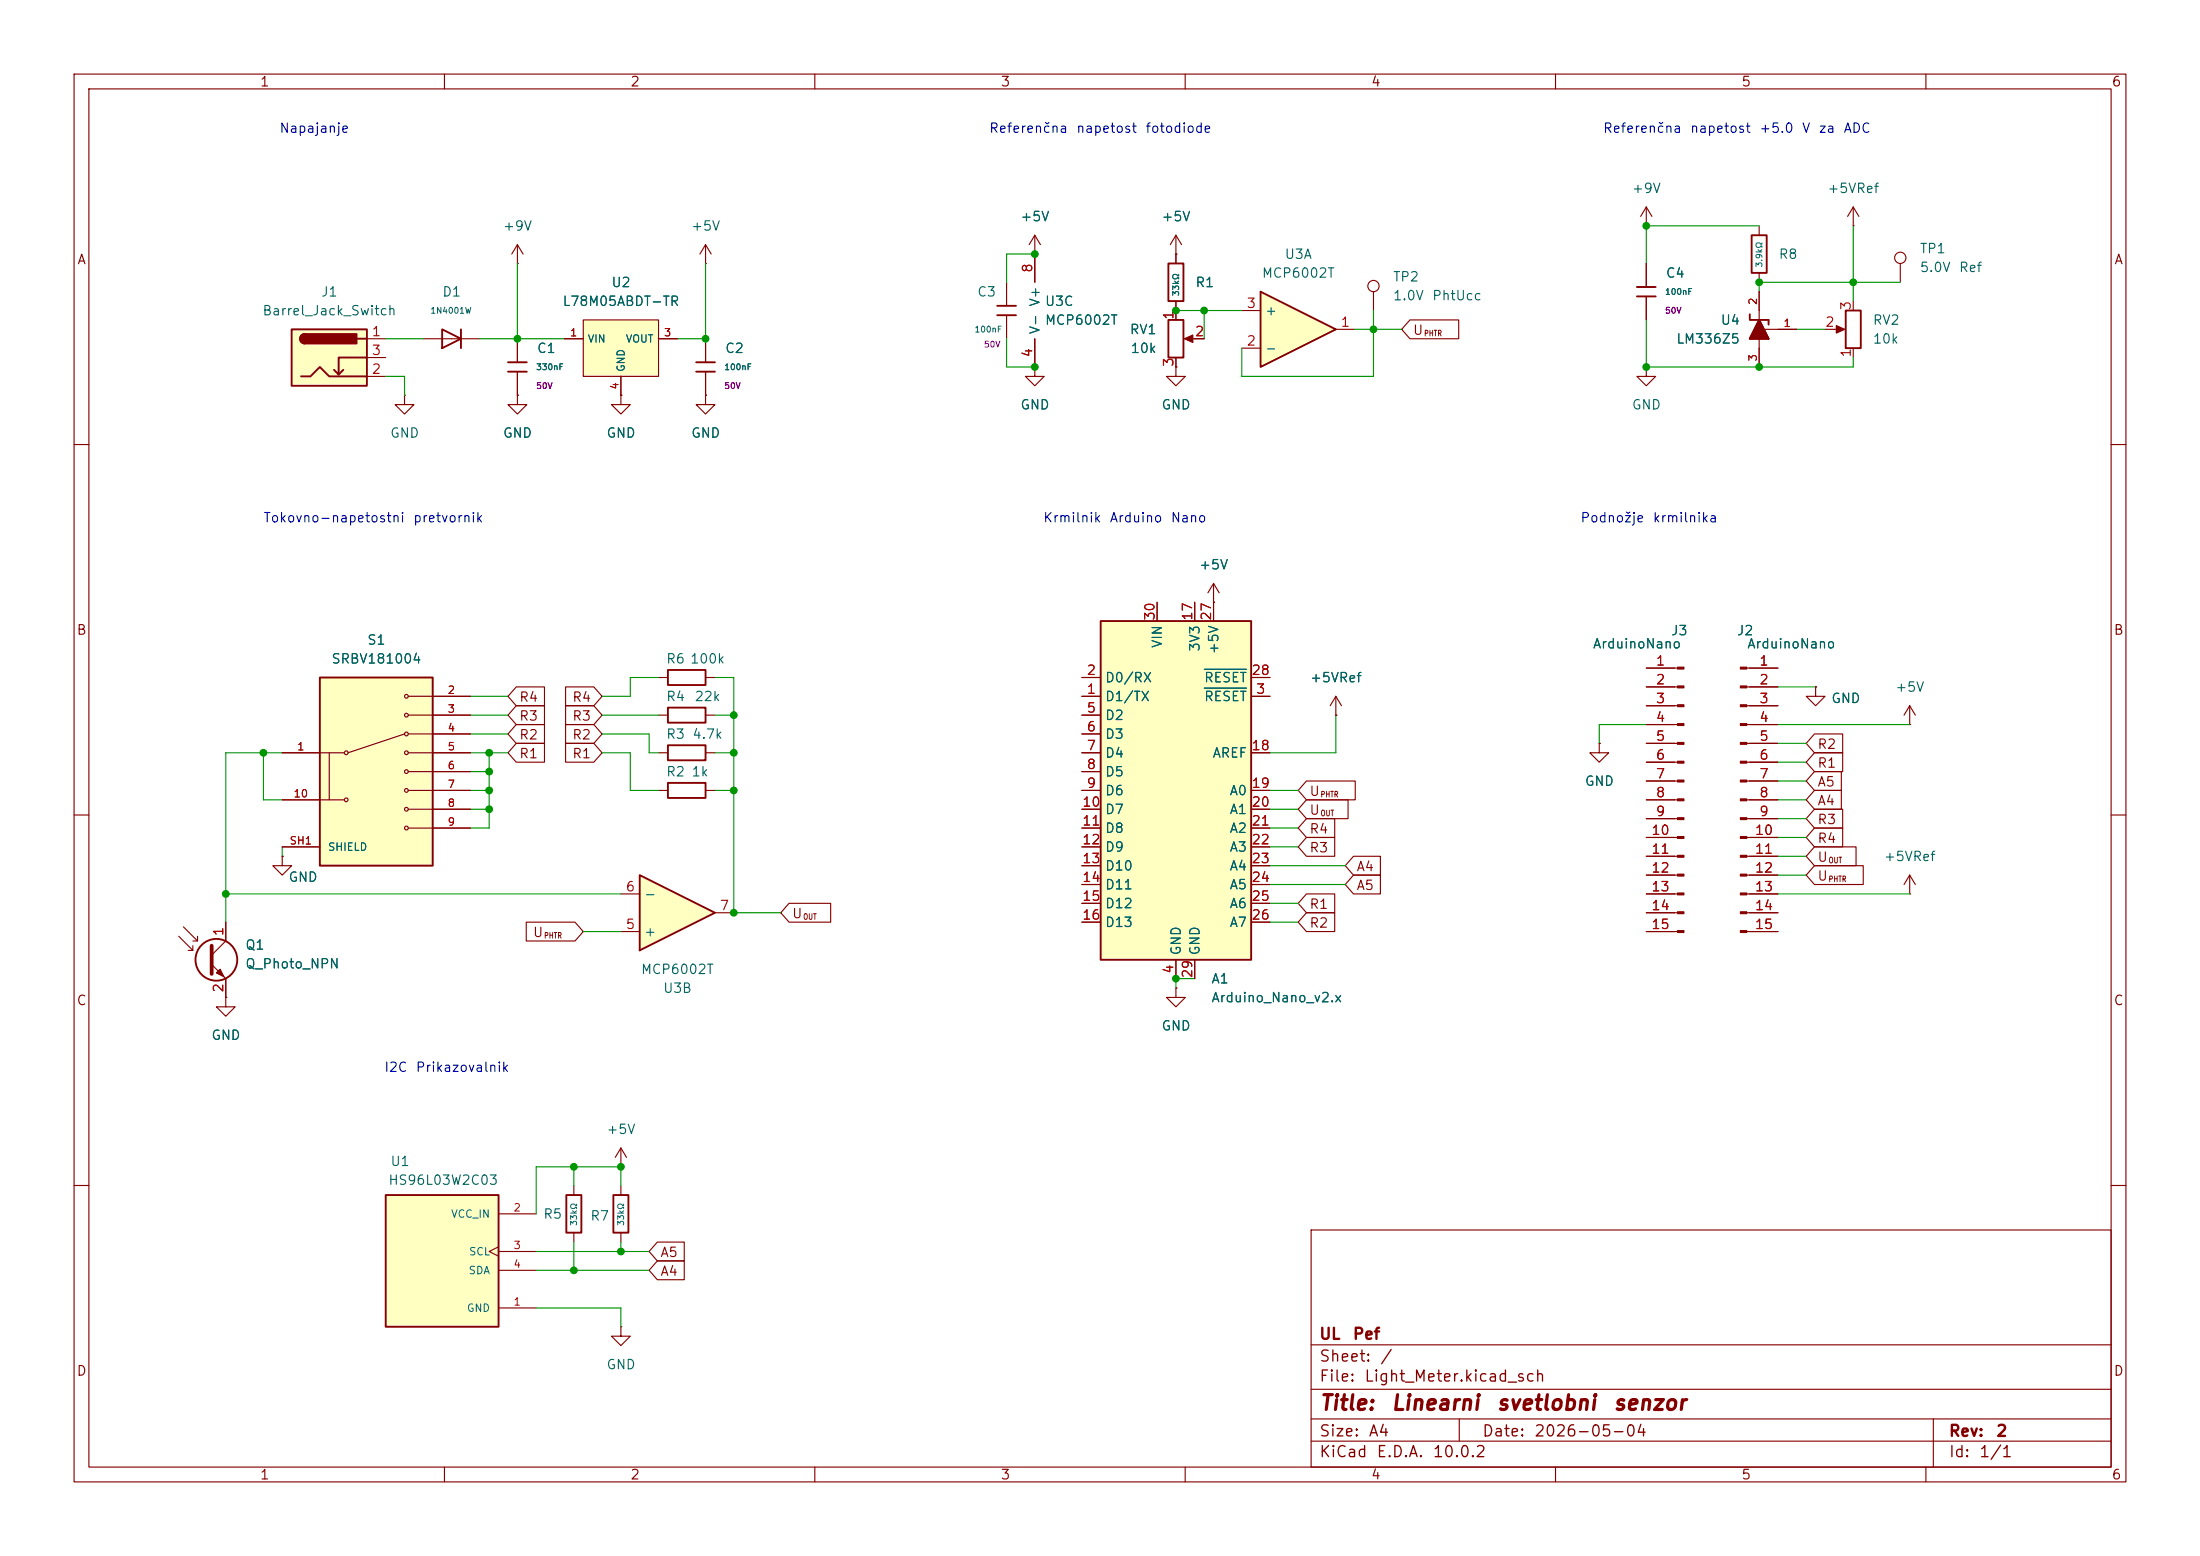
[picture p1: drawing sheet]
<svg xmlns="http://www.w3.org/2000/svg" width="297mm" height="210mm" viewBox="0 0 297 210" stroke-linecap="round" stroke-linejoin="round" font-family="sans-serif">
<g fill="none" stroke="#840000" stroke-width=".15">
<path d="M10 10h277v190h-277zM12 12h273v186h-273zM60 10v2M110 10v2M160 10v2M210 10v2M260 10v2M158.7 41.9v1.3M158.7 48.3v1.2M160.3 45.7h2.3M222.2 49.5v1.3h1.3l-1.3 1.3-1.2-1.3h1.2M222.2 49.5h.1"/>
<path d="M10 60h2M285 60h2M257.8 97.8h.1M257.8 95.3l-.8 1.2M257.8 95.3l.8 1.2M257.8 95.3v2.5M10 110h2M88.9 106.7h1.3M88.9 101.6h1.3M95.2 106.7h1.3M95.2 101.6h1.3M285 110h2"/>
<path d="M158.7 133.4v1.2h1.3l-1.3 1.3-1.2-1.3h1.2M158.7 133.4h.1M10 160h2M83.8 179.1v1.2h1.3l-1.3 1.3-1.3-1.3h1.3M83.8 179.1h.1M177 166h108v32h-108zM285 160h2M60 198v2M110 198v2M160 198v2M177 194.5h108M177 191.5h108"/>
<path d="M177 187.5h108M177 181.5h108M197 191.5v3M210 198v2M260 198v2M261 191.5v6.5"/>
</g>
<path d="M157.7 43.2h2.1v5.1h-2.1zM90.2 105.7h5v2h-5zM90.2 100.6h5v2h-5z" fill="none" stroke="#840000" stroke-width=".25"/>
<path d="M159.9 45.7l1.1-.5v1z" fill="#840000" stroke="#840000" stroke-width=".15"/>
<path d="M52.1 161.3h15.2v17.8h-15.2z" fill="#ffffc2"/>
<path d="M52.1 161.3h15.2v17.8h-15.2z" fill="none" stroke="#840000" stroke-width=".25"/>
<g fill="none" stroke="#840000" stroke-width=".15">
<path d="M185.4 39.4v2.5M222.2 30.5h.1M222.2 27.9l-.7 1.3M222.2 27.9l.8 1.3M222.2 27.9v2.6M250.2 30.5h.1M250.2 27.9l-.8 1.3M250.2 27.9l.8 1.3M250.2 27.9v2.6M158.7 49.5v1.3h1.3l-1.3 1.3-1.2-1.3h1.2M158.7 49.5h.1M245.1 92.7v1.3h1.3l-1.3 1.3-1.3-1.3h1.3"/>
<path d="M245.1 92.7h.1M67.3 168.3l-1.3 .6 1.3 .6M67.3 176.5h5.1M67.3 163.8h5.1M67.3 168.9h5.1M67.3 171.5h5.1"/>
<circle cx="185.4" cy="38.6" r=".76"/>
</g>
<path d="M170.2 39.4l10.1 5.1-10.1 5z" fill="#ffffc2"/>
<path d="M170.2 39.4l10.1 5.1-10.1 5zM221 38.7h2.5M68.6 48.9h2.5M68.6 50.2h2.5M134.6 41.3h2.6M134.6 42.5h2.6M221 40h2.5M236.2 43.2h2.6v.6M236.2 42.4v.7M237.5 43.2l1.3 2.5h-2.6zM249.2 41.9h2v5.1h-2z" fill="none" stroke="#840000" stroke-width=".25"/>
<g fill="none" stroke="#840000" stroke-width=".15">
<path d="M69.8 35.6h.1M69.8 33v2.6M69.8 33l-.7 1.3M69.8 33l.8 1.3M95.2 35.6h.1M95.2 33l-.7 1.3M95.2 33l.8 1.3M95.2 33v2.6M135.9 38.1v3.2M139.7 34.3v3.8M222.2 35.6v3.1M237.5 39.4v10.1"/>
<path d="M69.8 45.7v3.2M69.8 50.2v3.1M135.9 42.5v3.2M139.7 49.5v1.3h1.3l-1.3 1.3-1.3-1.3h1.3M139.7 49.5h.1M139.7 45.7v3.8M167.6 47h2.6M167.6 41.9h2.6M180.3 44.5h2.6M222.2 40v3.2M238.3 44.5h4.3M246.4 44.5h2.3"/>
<path d="M250.2 40.6v1.3M250.2 47v1.3"/>
</g>
<path d="M237.5 43.2l1.3 2.5h-2.6z" fill="#840000" stroke="#840000" stroke-width=".25"/>
<path d="M247.9 43.9l1.1 .6-1.1 .5z" fill="#840000" stroke="#840000" stroke-width=".15"/>
<path d="M78.7 43.2h10.2v7.6h-10.2z" fill="#ffffc2"/>
<path d="M76.2 45.7h2.6M78.7 43.2h10.2v7.6h-10.2zM83.8 50.8v2.5M88.9 45.7h2.5M95.2 53.3v1.3h1.3l-1.3 1.3-1.2-1.3h1.2M95.2 53.3h.1" fill="none" stroke="#840000" stroke-width=".15"/>
<path d="M39.4 44.5h10.1v7.6h-10.1z" fill="#ffffc2"/>
<g fill="none" stroke="#840000" stroke-width=".25">
<path d="M157.7 35.6h2.1v5h-2.1zM236.5 31.8h2v5h-2zM39.4 44.5h10.1v7.6h-10.1zM40.6 50.8h1.3l1.3-1.3 1.2 1.3h5.1M41.1 45.1a.64 .64 0 0 0-.6 .6 .64 .64 0 0 0 .6 .7M46.4 49.9l-.7 .6M48.3 45.7h1.2M49.5 48.3h-3.8v2.2l-.6-.6M59.7 44.5l2.5 1.2-2.5 1.3zM62.2 44.5v2.5M94 48.9h2.5M94 50.2h2.5"/>
<path d="M76.5 161.3h2v5.1h-2zM82.8 161.3h2v5.1h-2z"/>
</g>
<g fill="#840000" stroke="#840000" stroke-width=".25">
<path d="M40.7 45.3l.4-.2v1.3a.63 .63 0 0 1-.5-.4 .63 .63 0 0 1 .1-.7z"/>
<path d="M41.1 45.1h7v1.3h-7z"/>
</g>
<g fill="none" stroke="#840000" stroke-width=".15">
<path d="M158.7 34.3h.1M158.7 31.8l-.7 1.2M158.7 31.8l.8 1.2M158.7 31.8v3.8M237.5 30.5v1.3M237.5 36.8v1.3M49.5 45.7h2.6M49.5 50.8h2.6M49.5 48.3h2.6M54.6 53.3v1.3h1.3l-1.3 1.3-1.3-1.3h1.3M54.6 53.3h.1M57.1 45.7h7.7"/>
<path d="M69.8 53.3v1.3h1.3l-1.3 1.3-1.2-1.3h1.2M69.8 53.3h.1M83.8 53.3v1.3h1.3l-1.3 1.3-1.3-1.3h1.3M83.8 53.3h.1M95.2 45.7v3.2M95.2 50.2v3.1M158.7 40.6v1.3M163.8 78.7l-.7 1.3M163.8 78.7l.8 1.3M163.8 78.7v2.6M163.8 81.3h.1M222.2 90.2h4.3"/>
<path d="M222.2 92.7h4.3M222.2 95.3h4.3M222.2 97.8h4.3M235.8 90.2h4.2M235.8 92.7h4.2M235.8 95.3h4.2M235.8 97.8h4.2M215.9 100.3v1.3h1.3l-1.3 1.3-1.3-1.3h1.3M215.9 100.3h.1M222.2 100.3h4.3M222.2 102.9h4.3M222.2 105.4h4.3"/>
<path d="M222.2 108h4.3M222.2 110.5h4.3M222.2 113h4.3M222.2 115.6h4.3M222.2 118.1h4.3M235.8 100.3h4.2M235.8 102.9h4.2M235.8 105.4h4.2M235.8 108h4.2M235.8 110.5h4.2M235.8 113h4.2M235.8 115.6h4.2"/>
<path d="M235.8 118.1h4.2M257.8 118.1l-.8 1.3M257.8 118.1l.8 1.3M257.8 118.1v2.6M222.2 120.7h4.3M222.2 123.2h4.3M222.2 125.7h4.3M235.8 120.7h4.2M235.8 123.2h4.2M235.8 125.7h4.2M257.8 120.7h.1M83.8 157.5h.1"/>
<path d="M83.8 154.9l-.7 1.3M83.8 154.9l.8 1.3M83.8 154.9v2.6M77.5 160v1.3M77.5 166.4v1.2M83.8 160v1.3M83.8 166.4v1.2"/>
</g>
<g fill="#840000" stroke="#840000" stroke-width=".15">
<path d="M234.9 90h.9v.3h-.9z"/>
<path d="M234.9 92.6h.9v.2h-.9z"/>
<path d="M234.9 95.1h.9v.3h-.9z"/>
<path d="M234.9 97.7h.9v.2h-.9z"/>
<path d="M234.9 100.2h.9v.3h-.9z"/>
<path d="M234.9 102.7h.9v.3h-.9z"/>
<path d="M234.9 105.3h.9v.2h-.9z"/>
<path d="M234.9 107.8h.9v.3h-.9z"/>
<path d="M234.9 110.4h.9v.2h-.9z"/>
<path d="M234.9 112.9h.9v.3h-.9z"/>
<path d="M234.9 115.4h.9v.3h-.9z"/>
<path d="M234.9 118h.9v.2h-.9z"/>
<path d="M234.9 120.5h.9v.3h-.9z"/>
<path d="M234.9 123.1h.9v.2h-.9z"/>
<path d="M234.9 125.6h.9v.3h-.9z"/>
<path d="M226.5 90h.8v.3h-.8z"/>
<path d="M226.5 92.6h.8v.2h-.8z"/>
<path d="M226.5 95.1h.8v.3h-.8z"/>
<path d="M226.5 97.7h.8v.2h-.8z"/>
<path d="M226.5 100.2h.8v.3h-.8z"/>
<path d="M226.5 102.7h.8v.3h-.8z"/>
<path d="M226.5 105.3h.8v.2h-.8z"/>
<path d="M226.5 107.8h.8v.3h-.8z"/>
<path d="M226.5 110.4h.8v.2h-.8z"/>
<path d="M226.5 112.9h.8v.3h-.8z"/>
<path d="M226.5 115.4h.8v.3h-.8z"/>
<path d="M226.5 118h.8v.2h-.8z"/>
<path d="M226.5 120.5h.8v.3h-.8z"/>
<path d="M226.5 123.1h.8v.2h-.8z"/>
<path d="M226.5 125.6h.8v.3h-.8z"/>
</g>
<path d="M43.2 91.4h15.2v25.4h-15.2z" fill="#ffffc2"/>
<g fill="none" stroke="#840000" stroke-width=".25">
<path d="M43.2 91.4h15.2v25.4h-15.2z"/>
<circle cx="29.2" cy="129.5" r="2.82"/>
</g>
<g fill="none" stroke="#840000" stroke-width=".15">
<path d="M54.6 99.1l-7.6 2.5M55.1 94h8.4M55.1 96.5h8.4M55.1 99.1h8.4M180.3 96.5h.1M180.3 94l-.7 1.3M180.3 94l.8 1.3M180.3 94v2.5M38.1 101.6h8.4M38.1 108h8.4M38.1 114.3h5.1M44.4 101.6v6.4"/>
<path d="M55.1 101.6h8.4M55.1 104.1h8.4M55.1 106.7h8.4M55.1 109.2h8.4M55.1 111.8h8.4M24.1 126.4l1.9 1.9v-.7M24.8 125.1l1.9 1.9v-.6M25.4 128.3h.6M26 127h.7M28.6 130.2l1.9 1.9v2.5M30.5 134.6v1.3h1.2l-1.2 1.3-1.3-1.3h1.3M30.5 134.6h.1"/>
<path d="M30.5 124.5v2.5l-1.9 1.9"/>
<circle cx="54.9" cy="99.1" r=".25"/>
<circle cx="54.9" cy="94" r=".25"/>
<circle cx="54.9" cy="96.5" r=".25"/>
<circle cx="46.7" cy="107.9" r=".25"/>
<circle cx="46.7" cy="101.6" r=".25"/>
<circle cx="54.9" cy="101.6" r=".25"/>
<circle cx="54.9" cy="109.2" r=".25"/>
<circle cx="54.9" cy="111.8" r=".25"/>
<circle cx="54.9" cy="106.7" r=".25"/>
<circle cx="54.9" cy="104.1" r=".25"/>
</g>
<path d="M28.6 127.6v3.8" fill="none" stroke="#840000" stroke-width=".51"/>
<path d="M29.2 131.3l.5-.5 .5 1z" fill="#840000" stroke="#840000" stroke-width=".15"/>
<path d="M86.4 118.1l10.1 5.1-10.1 5.1z" fill="#ffffc2"/>
<path d="M90.2 95.5h5v2h-5zM90.2 90.4h5v2.1h-5zM86.4 118.1l10.1 5.1-10.1 5.1z" fill="none" stroke="#840000" stroke-width=".25"/>
<g fill="none" stroke="#840000" stroke-width=".15">
<path d="M256.5 35.6v2.5M88.9 96.5h1.3M88.9 91.4h1.3M95.2 96.5h1.3M95.2 91.4h1.3M38.1 115.6v1.2h1.3l-1.3 1.3-1.3-1.3h1.3M38.1 115.6h.1M83.8 125.7h2.6M83.8 120.7h2.6M96.5 123.2h2.6"/>
<circle cx="256.5" cy="34.8" r=".76"/>
</g>
<path d="M148.6 83.8h20.3v45.7h-20.3z" fill="#ffffc2"/>
<path d="M148.6 83.8h20.3v45.7h-20.3z" fill="none" stroke="#840000" stroke-width=".25"/>
<g fill="none" stroke="#840000" stroke-width=".15">
<path d="M139.7 34.3h.1M139.7 31.8l-.8 1.2M139.7 31.8l.8 1.2M139.7 31.8v6.3M158.7 34.3h.1M158.7 34.3v1.3M222.2 35.6v3.1M237.5 39.4v2.5M69.8 53.3h.1M69.8 45.7v3.2M69.8 50.2v3.1M76.2 45.7h2.6"/>
<path d="M83.8 53.3h.1M83.8 50.8v2.5M88.9 45.7h2.5M95.2 53.3h.1M95.2 45.7v3.2M95.2 50.2v3.1M139.7 49.5h.1M139.7 45.7v3.8M158.7 49.5h.1M158.7 40.6v2.6M158.7 48.3v1.2M161.3 45.7h1.3"/>
<path d="M190.3 43.2h6.6v2.5h-6.6l-1.1-1.2zM222.2 40v3.2M237.5 47v2.5M240 44.5h2.6M58.4 94h5.1M58.4 96.5h5.1M58.4 99.1h5.1M69.7 92.7h3.8v2.6h-3.8l-1.1-1.3zM69.7 95.2h3.8v2.6h-3.8l-1.1-1.3zM69.7 97.8h3.8v2.5h-3.8l-1.1-1.2zM76.4 92.7h3.8l1.1 1.3-1.1 1.3h-3.8zM76.4 95.2h3.8l1.1 1.3-1.1 1.3h-3.8z"/>
<path d="M76.4 97.8h3.8l1.1 1.3-1.1 1.2h-3.8zM146 94h2.6M146 91.4h2.6M146 96.5h2.6M146 99.1h2.6M156.2 81.3v2.5M161.3 81.3v2.5M163.8 81.3h.1M163.8 81.3v2.5M168.9 94h2.5M168.9 91.4h2.5M180.3 96.5h.1"/>
<path d="M222.2 90.2h3.9M222.2 92.7h3.9M222.2 95.3h3.9M222.2 97.8h3.9M236.2 90.2h3.8M236.2 92.7h3.8M236.2 95.3h3.8M236.2 97.8h3.8M245 99.1h3.8v2.5h-3.8l-1.2-1.3zM245.1 92.7h.1M38.1 115.6h.1M38.1 101.6h5.1"/>
<path d="M38.1 114.3h5.1M38.1 108h5.1M58.4 101.6h5.1M58.4 104.1h5.1M58.4 106.7h5.1M58.4 109.2h5.1M58.4 111.8h5.1M69.7 100.3h3.8v2.6h-3.8l-1.1-1.3zM76.4 100.3h3.8l1.1 1.3-1.1 1.3h-3.8zM146 101.6h2.6M146 104.1h2.6M146 106.7h2.6"/>
<path d="M146 109.2h2.6M146 111.8h2.6M146 114.3h2.6M146 116.8h2.6M146 119.4h2.6M168.9 101.6h2.5M168.9 106.7h2.5M168.9 109.2h2.5M168.9 111.8h2.5M168.9 114.3h2.5M168.9 116.8h2.5M168.9 119.4h2.5"/>
<path d="M176.4 105.4h6.6v2.6h-6.6l-1.1-1.3zM176.4 113h3.8v2.6h-3.8l-1.1-1.3zM176.4 110.5h3.8v2.5h-3.8l-1.1-1.2zM176.4 107.9h5.6v2.6h-5.6l-1.1-1.3zM182.7 115.6h3.7v2.5h-3.7l-1.1-1.3zM182.7 118.1h3.7v2.6h-3.7l-1.1-1.3zM215.9 100.3h.1M222.2 108h3.9M222.2 100.3h3.9M222.2 102.9h3.9M222.2 105.4h3.9M222.2 110.5h3.9"/>
<path d="M222.2 113h3.9M222.2 115.6h3.9M222.2 118.1h3.9M236.2 108h3.8M236.2 100.3h3.8M236.2 102.9h3.8M236.2 105.4h3.8M236.2 110.5h3.8M236.2 113h3.8M236.2 115.6h3.8M236.2 118.1h3.8M245 101.6h3.8v2.5h-3.8l-1.2-1.2z"/>
<path d="M245 106.7h3.6v2.5h-3.6l-1.2-1.2zM245 104.1h3.6v2.6h-3.6l-1.2-1.3zM245 109.2h3.8v2.6h-3.8l-1.2-1.3zM245 116.8h6.5v2.6h-6.5l-1.2-1.3zM245 114.3h5.6v2.5h-5.6l-1.2-1.2zM245 111.8h3.8v2.5h-3.8l-1.2-1.3zM30.5 134.6h.1M30.5 124.5v2.5M30.5 132.1v2.5M71 124.5h6.6l1.1 1.2-1.1 1.3h-6.6zM106.5 121.9h5.6v2.6h-5.6l-1.1-1.3zM146 121.9h2.6"/>
<path d="M146 124.5h2.6M158.7 133.4h.1M158.7 129.5v2.6M161.3 129.5v2.6M168.9 121.9h2.5M168.9 124.5h2.5M176.4 120.6h3.8v2.6h-3.8l-1.1-1.3zM176.4 123.2h3.8v2.5h-3.8l-1.1-1.2zM222.2 120.7h3.9M222.2 123.2h3.9M222.2 125.7h3.9M236.2 120.7h3.8"/>
<path d="M236.2 123.2h3.8M236.2 125.7h3.8M88.7 167.6h3.7v2.6h-3.7l-1.1-1.3zM88.7 170.2h3.7v2.5h-3.7l-1.1-1.2z"/>
</g>
<path d="M162.6 92.9h5.7M162.6 90.3h5.7" fill="none" stroke="#006464" stroke-width=".15"/>
<g fill="none" stroke="#009600" stroke-width=".15">
<path d="M69.8 35.6v10.1M95.2 35.6v10.1h-3.8M139.7 34.3h-3.8v3.8M237.5 30.5h-15.3v5.1M250.2 30.5v10.1M256.5 38.1h-19v1.3M52.1 45.7h5M52.1 50.8h2.5v2.5M64.8 45.7h11.4M135.9 45.7v3.8h3.8M158.7 41.9h8.9M162.6 41.9v3.8"/>
<path d="M182.9 44.5h6.3M185.4 41.9v8.9h-17.8v-3.8M222.2 43.2v6.3h28v-1.2M242.6 44.5h3.8M63.5 96.5h5.1M63.5 94h5.1M63.5 99.1h5.1M81.3 99.1h6.3v2.5h1.3M81.3 96.5h7.6M88.9 91.4h-3.8v2.6h-3.8M96.5 91.4h2.6v31.8h6.3M96.5 96.5h2.6"/>
<path d="M180.3 96.5v5.1h-8.9M222.2 97.8h-6.3v2.5M240 92.7h5.1M240 97.8h17.8M35.6 101.6v6.4h2.5M38.1 101.6h-7.6v22.9M38.1 114.3v1.3M63.5 109.2h2.5M63.5 101.6h5.1M63.5 106.7h2.5M63.5 104.1h2.5M66 101.6v10.2h-2.5"/>
<path d="M81.3 101.6h3.8v5.1h3.8M96.5 101.6h2.6M96.5 106.7h2.6M171.4 116.8h10.2M171.4 111.8h3.9M171.4 109.2h3.9M171.4 119.4h10.2M171.4 114.3h3.9M171.4 106.7h3.9M240 108h3.8M240 105.4h3.8M240 102.9h3.8"/>
<path d="M240 100.3h3.8M240 110.5h3.8M240 113h3.8M240 115.6h3.8M240 118.1h3.8M30.5 120.7h53.3M78.7 125.7h5.1M161.3 132.1h-2.6v1.3M171.4 124.5h3.9M171.4 121.9h3.9M240 120.7h17.8M77.5 157.5v2.5"/>
<path d="M72.4 176.5h11.4v2.6M72.4 168.9h15.2M72.4 171.5h15.2M77.5 167.6v3.9M83.8 160v-2.5h-11.4v6.3M83.8 167.6v1.3"/>
</g>
<g fill="#009600" stroke="#009600" stroke-width=".14">
<circle cx="35.6" cy="101.6" r=".46"/>
<circle cx="30.5" cy="120.7" r=".46"/>
<circle cx="139.7" cy="34.3" r=".46"/>
<circle cx="139.7" cy="49.5" r=".46"/>
<circle cx="185.4" cy="44.5" r=".46"/>
<circle cx="162.6" cy="41.9" r=".46"/>
<circle cx="158.7" cy="41.9" r=".46"/>
<circle cx="66" cy="109.2" r=".46"/>
<circle cx="66" cy="106.7" r=".46"/>
<circle cx="66" cy="104.1" r=".46"/>
<circle cx="99.1" cy="106.7" r=".46"/>
<circle cx="99.1" cy="123.2" r=".46"/>
<circle cx="99.1" cy="101.6" r=".46"/>
<circle cx="222.2" cy="49.5" r=".46"/>
<circle cx="237.5" cy="49.5" r=".46"/>
<circle cx="66" cy="101.6" r=".46"/>
<circle cx="99.1" cy="96.5" r=".46"/>
<circle cx="95.2" cy="45.7" r=".46"/>
<circle cx="69.8" cy="45.7" r=".46"/>
<circle cx="77.5" cy="157.5" r=".46"/>
<circle cx="83.8" cy="157.5" r=".46"/>
<circle cx="158.7" cy="132.1" r=".46"/>
<circle cx="83.8" cy="168.9" r=".46"/>
<circle cx="77.5" cy="171.5" r=".46"/>
<circle cx="222.2" cy="30.5" r=".46"/>
<circle cx="237.5" cy="38.1" r=".46"/>
<circle cx="250.2" cy="38.1" r=".46"/>
</g>
<g font-size="2" fill="#840000">
<text x="178" y="190.8">Title:</text>
<text x="187.7" y="190.8">Linearni</text>
<text x="201.9" y="190.8">svetlobni</text>
<text x="217.6" y="190.8">senzor</text>
</g>
<g font-size="1.5" fill="#840000">
<text x="178" y="184.2">Sheet:</text>
<text x="178" y="181.2">UL</text>
<text x="182.5" y="181.2">Pef</text>
<text x="186.2" y="184.2">/</text>
<text x="178" y="186.9">File:</text>
<text x="184.1" y="186.9">Light_Meter.kicad_sch</text>
<text x="178" y="197.1">KiCad</text>
<text x="178" y="194.3">Size:</text>
<text x="184.7" y="194.3">A4</text>
<text x="185.7" y="197.1">E.D.A.</text>
<text x="193.3" y="197.1">10.0.2</text>
<text x="200" y="194.3">Date:</text>
<text x="207" y="194.3">2026-05-04</text>
<text x="263" y="194.3">Rev:</text>
<text x="263" y="197.1">Id:</text>
<text x="267.1" y="197.1">1/1</text>
<text x="269.4" y="194.3">2</text>
</g>
<g font-size="1.3" fill="#840000">
<text x="35" y="12">1</text>
<text x="85" y="12">2</text>
<text x="135" y="12">3</text>
<text x="185" y="12">4</text>
<text x="235" y="12">5</text>
<text x="285" y="12">6</text>
<text x="10.3" y="36">A</text>
<text x="285.3" y="36">A</text>
<text x="190.7" y="45.5">U</text>
<text x="10.3" y="86">B</text>
<text x="285.3" y="86">B</text>
<text x="70" y="95">R4</text>
<text x="77.2" y="95">R4</text>
<text x="70" y="97.6">R3</text>
<text x="70" y="100.1">R2</text>
<text x="77.2" y="97.6">R3</text>
<text x="77.2" y="100.1">R2</text>
<text x="245.3" y="101.4">R2</text>
<text x="70" y="102.7">R1</text>
<text x="77.2" y="102.7">R1</text>
<text x="176.7" y="107.7">U</text>
<text x="245.3" y="103.9">R1</text>
<text x="245.3" y="106.5">A5</text>
<text x="176.7" y="112.8">R4</text>
<text x="176.7" y="110.3">U</text>
<text x="245.3" y="109">A4</text>
<text x="245.3" y="111.6">R3</text>
<text x="176.7" y="115.4">R3</text>
<text x="183" y="117.9">A4</text>
<text x="245.3" y="119.2">U</text>
<text x="245.3" y="116.6">U</text>
<text x="245.3" y="114.1">R4</text>
<text x="106.8" y="124.3">U</text>
<text x="176.7" y="123">R1</text>
<text x="176.7" y="125.5">R2</text>
<text x="183" y="120.4">A5</text>
<text x="71.9" y="126.8">U</text>
<text x="10.3" y="136">C</text>
<text x="285.3" y="136">C</text>
<text x="89.1" y="170">A5</text>
<text x="89.1" y="172.5">A4</text>
<text x="10.3" y="186">D</text>
<text x="285.3" y="186">D</text>
<text x="35" y="200">1</text>
<text x="85" y="200">2</text>
<text x="135" y="200">3</text>
<text x="185" y="200">4</text>
<text x="235" y="200">5</text>
<text x="285" y="200">6</text>
</g>
<g font-size="1.3" fill="#0000c2">
<text x="37.6" y="18.2">Napajanje</text>
<text x="133.4" y="18.2">Referenčna</text>
<text x="145.2" y="18.2">napetost</text>
<text x="154.5" y="18.2">fotodiode</text>
<text x="216.3" y="18.2">Referenčna</text>
<text x="228.1" y="18.2">napetost</text>
<text x="237.4" y="18.2">+5.0</text>
<text x="243.2" y="18.2">V</text>
<text x="245.4" y="18.2">za</text>
<text x="248.8" y="18.2">ADC</text>
<text x="35.5" y="70.8">Tokovno-napetostni</text>
<text x="55.7" y="70.8">pretvornik</text>
<text x="140.7" y="70.8">Krmilnik</text>
<text x="149.7" y="70.8">Arduino</text>
<text x="158" y="70.8">Nano</text>
<text x="213.3" y="70.8">Podnožje</text>
<text x="223" y="70.8">krmilnika</text>
<text x="51.8" y="145">I2C</text>
<text x="56" y="145">Prikazovalnik</text>
</g>
<g font-size="1.3" fill="#006464">
<text x="220.2" y="26.4">+9V</text>
<text x="246.6" y="26.4">+5VRef</text>
<text x="67.8" y="31.5">+9V</text>
<text x="93.2" y="31.5">+5V</text>
<text x="137.7" y="30.2">+5V</text>
<text x="156.7" y="30.2">+5V</text>
<text x="173.3" y="35.3">U3A</text>
<text x="240" y="35.3">R8</text>
<text x="259.1" y="34.5">TP1</text>
<text x="43.3" y="40.3">J1</text>
<text x="59.6" y="40.3">D1</text>
<text x="75.9" y="41.6">L78M05ABDT-TR</text>
<text x="82.4" y="39.1">U2</text>
<text x="131.8" y="40.3">C3</text>
<text x="141" y="41.6">U3C</text>
<text x="161.3" y="39.1">R1</text>
<text x="170.3" y="37.8">MCP6002T</text>
<text x="188" y="38.3">TP2</text>
<text x="188" y="40.8">1.0V</text>
<text x="193.3" y="40.8">PhtUcc</text>
<text x="224.8" y="37.8">C4</text>
<text x="259.1" y="37">5.0V</text>
<text x="264.4" y="37">Ref</text>
<text x="35.3" y="42.9">Barrel_Jack_Switch</text>
<text x="72.4" y="48">C1</text>
<text x="97.8" y="48">C2</text>
<text x="140.7" y="45.2" transform="rotate(-90 140.7 45.2)">V- V+</text>
<text x="141" y="44.2">MCP6002T</text>
<text x="152.4" y="45.4">RV1</text>
<text x="152.6" y="48">10k</text>
<text x="170.7" y="48">-</text>
<text x="170.7" y="42.9">+</text>
<text x="226.2" y="46.7">LM336Z5</text>
<text x="232.2" y="44.2">U4</text>
<text x="252.7" y="44.2">RV2</text>
<text x="252.7" y="46.7">10k</text>
<text x="52.6" y="59.4">GND</text>
<text x="67.8" y="59.4">GND</text>
<text x="81.8" y="59.4">GND</text>
<text x="93.2" y="59.4">GND</text>
<text x="137.7" y="55.6">GND</text>
<text x="156.7" y="55.6">GND</text>
<text x="220.2" y="55.6">GND</text>
<text x="161.8" y="77.2">+5V</text>
<text x="44.7" y="89.9">SRBV181004</text>
<text x="49.5" y="87.3">S1</text>
<text x="89.8" y="89.9">R6</text>
<text x="93.1" y="89.9">100k</text>
<text x="157.2" y="87.6" transform="rotate(-90 157.2 87.6)">VIN</text>
<text x="162.3" y="88" transform="rotate(-90 162.3 88)">3V3</text>
<text x="164.8" y="88.4" transform="rotate(-90 164.8 88.4)">+5V</text>
<text x="215" y="87.8">ArduinoNano</text>
<text x="225.5" y="86.1">J3</text>
<text x="234.4" y="86.1">J2</text>
<text x="235.8" y="87.8">ArduinoNano</text>
<text x="89.8" y="95">R4</text>
<text x="93.7" y="95">22k</text>
<text x="149.1" y="95">D1/TX</text>
<text x="149.1" y="92.4">D0/RX</text>
<text x="162.5" y="95">RESET</text>
<text x="162.5" y="92.4">RESET</text>
<text x="176.8" y="92.4">+5VRef</text>
<text x="247.1" y="95.2">GND</text>
<text x="255.8" y="93.7">+5V</text>
<text x="89.8" y="100">R3</text>
<text x="93.4" y="100">4.7k</text>
<text x="149.1" y="97.5">D2</text>
<text x="149.1" y="100">D3</text>
<text x="89.8" y="105.1">R2</text>
<text x="93.3" y="105.1">1k</text>
<text x="149.1" y="102.6">D4</text>
<text x="149.1" y="105.1">D5</text>
<text x="149.1" y="107.7">D6</text>
<text x="163.6" y="102.6">AREF</text>
<text x="165.9" y="107.7">A0</text>
<text x="213.9" y="106.4">GND</text>
<text x="149.1" y="110.2">D7</text>
<text x="149.1" y="112.7">D8</text>
<text x="165.9" y="110.2">A1</text>
<text x="165.9" y="112.7">A2</text>
<text x="38.9" y="119.3">GND</text>
<text x="149.1" y="115.3">D9</text>
<text x="149.1" y="117.8">D10</text>
<text x="165.9" y="115.3">A3</text>
<text x="165.9" y="117.8">A4</text>
<text x="254.2" y="116.5">+5VRef</text>
<text x="86.9" y="121.6">-</text>
<text x="149.1" y="120.4">D11</text>
<text x="149.1" y="122.9">D12</text>
<text x="149.1" y="125.4">D13</text>
<text x="165.9" y="120.4">A5</text>
<text x="165.9" y="122.9">A6</text>
<text x="165.9" y="125.4">A7</text>
<text x="33" y="128.5">Q1</text>
<text x="33" y="131">Q_Photo_NPN</text>
<text x="86.4" y="131.8">MCP6002T</text>
<text x="86.9" y="126.7">+</text>
<text x="159.7" y="129" transform="rotate(-90 159.7 129)">GND</text>
<text x="162.3" y="129" transform="rotate(-90 162.3 129)">GND</text>
<text x="89.4" y="134.3">U3B</text>
<text x="163.4" y="133.1">A1</text>
<text x="163.4" y="135.6">Arduino_Nano_v2.x</text>
<text x="28.4" y="140.7">GND</text>
<text x="156.7" y="139.4">GND</text>
<text x="81.8" y="153.4">+5V</text>
<text x="52.3" y="160.2">HS96L03W2C03</text>
<text x="52.6" y="157.7">U1</text>
<text x="73.3" y="164.8">R5</text>
<text x="79.6" y="165.1">R7</text>
<text x="81.8" y="185.1">GND</text>
</g>
<g font-size="1.3" fill="#a90000">
<text x="139.7" y="36.9" transform="rotate(-90 139.7 36.9)">8</text>
<text x="168.2" y="41.9">3</text>
<text x="250.2" y="42" transform="rotate(-90 250.2 42)">3</text>
<text x="50.1" y="45.7">1</text>
<text x="158.7" y="43.3" transform="rotate(-90 158.7 43.3)">1</text>
<text x="161.2" y="45.7">2</text>
<text x="168.2" y="47">2</text>
<text x="180.9" y="44.4">1</text>
<text x="246.3" y="44.4">2</text>
<text x="50.1" y="50.8">2</text>
<text x="50.1" y="48.2">3</text>
<text x="139.7" y="48.3" transform="rotate(-90 139.7 48.3)">4</text>
<text x="158.7" y="49.6" transform="rotate(-90 158.7 49.6)">3</text>
<text x="250.2" y="48.3" transform="rotate(-90 250.2 48.3)">1</text>
<text x="156.2" y="83.9" transform="rotate(-90 156.2 83.9)">30</text>
<text x="161.3" y="83.9" transform="rotate(-90 161.3 83.9)">17</text>
<text x="163.8" y="83.9" transform="rotate(-90 163.8 83.9)">27</text>
<text x="146.6" y="94">1</text>
<text x="146.6" y="91.4">2</text>
<text x="168.9" y="91.4">28</text>
<text x="169.5" y="94">3</text>
<text x="223.4" y="90.1">1</text>
<text x="223.4" y="92.7">2</text>
<text x="223.4" y="95.2">3</text>
<text x="237.4" y="90.1">1</text>
<text x="237.4" y="92.7">2</text>
<text x="237.4" y="95.2">3</text>
<text x="146.6" y="96.5">5</text>
<text x="146.6" y="99">6</text>
<text x="146.6" y="101.6">7</text>
<text x="168.9" y="101.6">18</text>
<text x="223.4" y="97.8">4</text>
<text x="223.4" y="100.3">5</text>
<text x="237.4" y="97.8">4</text>
<text x="237.4" y="100.3">5</text>
<text x="146.6" y="104.1">8</text>
<text x="146.6" y="106.7">9</text>
<text x="168.9" y="106.7">19</text>
<text x="223.4" y="102.8">6</text>
<text x="223.4" y="105.4">7</text>
<text x="223.4" y="107.9">8</text>
<text x="237.4" y="102.8">6</text>
<text x="237.4" y="105.4">7</text>
<text x="237.4" y="107.9">8</text>
<text x="146" y="109.2">10</text>
<text x="146" y="111.7">11</text>
<text x="168.9" y="109.2">20</text>
<text x="168.9" y="111.7">21</text>
<text x="222.8" y="113">10</text>
<text x="223.4" y="110.5">9</text>
<text x="236.8" y="113">10</text>
<text x="237.4" y="110.5">9</text>
<text x="146" y="114.3">12</text>
<text x="146" y="116.8">13</text>
<text x="146" y="119.4">14</text>
<text x="168.9" y="114.3">22</text>
<text x="168.9" y="116.8">23</text>
<text x="168.9" y="119.4">24</text>
<text x="222.8" y="115.5">11</text>
<text x="222.8" y="118.1">12</text>
<text x="236.8" y="115.5">11</text>
<text x="236.8" y="118.1">12</text>
<text x="84.4" y="125.7">5</text>
<text x="84.4" y="120.6">6</text>
<text x="97.1" y="123.2">7</text>
<text x="146" y="121.9">15</text>
<text x="146" y="124.4">16</text>
<text x="168.9" y="121.9">25</text>
<text x="168.9" y="124.4">26</text>
<text x="222.8" y="120.6">13</text>
<text x="222.8" y="123.2">14</text>
<text x="222.8" y="125.7">15</text>
<text x="236.8" y="120.6">13</text>
<text x="236.8" y="123.2">14</text>
<text x="236.8" y="125.7">15</text>
<text x="30.5" y="126.4" transform="rotate(-90 30.5 126.4)">1</text>
<text x="158.7" y="131.5" transform="rotate(-90 158.7 131.5)">4</text>
<text x="30.5" y="134.1" transform="rotate(-90 30.5 134.1)">2</text>
<text x="161.3" y="132.1" transform="rotate(-90 161.3 132.1)">29</text>
</g>
<g font-size="1" fill="#a90000">
<text x="237.4" y="41.3" transform="rotate(-90 237.4 41.3)">2</text>
<text x="76.9" y="45.6">1</text>
<text x="89.6" y="45.6">3</text>
<text x="240.7" y="44.4">1</text>
<text x="83.7" y="52.7" transform="rotate(-90 83.7 52.7)">4</text>
<text x="237.4" y="48.9" transform="rotate(-90 237.4 48.9)">3</text>
<text x="60.3" y="93.9">2</text>
<text x="40" y="101.5">1</text>
<text x="60.3" y="99">4</text>
<text x="60.3" y="101.5">5</text>
<text x="60.3" y="96.4">3</text>
<text x="39.5" y="107.9">10</text>
<text x="60.3" y="104.1">6</text>
<text x="60.3" y="106.6">7</text>
<text x="60.3" y="109.1">8</text>
<text x="60.3" y="111.7">9</text>
<text x="39" y="114.2">SH1</text>
<text x="69.2" y="163.8">2</text>
<text x="69.2" y="168.8">3</text>
<text x="69.2" y="171.4">4</text>
<text x="69.2" y="176.5">1</text>
</g>
<g font-size="1" fill="#006464">
<text x="79.3" y="46.5">VIN</text>
<text x="84.4" y="46.5">VOUT</text>
<text x="84.6" y="50.3" transform="rotate(-90 84.6 50.3)">GND</text>
<text x="44.2" y="115.1">SHIELD</text>
<text x="60.8" y="164.6">VCC_IN</text>
<text x="63.2" y="172.2">SDA</text>
<text x="63.2" y="169.7">SCL</text>
<text x="62.9" y="177.3">GND</text>
</g>
<g font-size=".8" fill="#006464">
<text x="159.4" y="40" transform="rotate(-90 159.4 40)">33kΩ</text>
<text x="224.7" y="40">100nF</text>
<text x="238.1" y="36.2" transform="rotate(-90 238.1 36.2)">3.9kΩ</text>
<text x="58" y="42.5">1N4001W</text>
<text x="131.5" y="45.1">100nF</text>
<text x="72.3" y="50.1">330nF</text>
<text x="97.7" y="50.1">100nF</text>
<text x="78.1" y="165.5" transform="rotate(-90 78.1 165.5)">33kΩ</text>
<text x="84.4" y="165.5" transform="rotate(-90 84.4 165.5)">33kΩ</text>
</g>
<g font-size=".8" fill="#840084">
<text x="132.8" y="47.1">50V</text>
<text x="224.7" y="42.5">50V</text>
<text x="72.3" y="52.7">50V</text>
<text x="97.7" y="52.7">50V</text>
</g>
<g font-size=".8" fill="#840000">
<text x="192.2" y="45.6">PHTR</text>
<text x="178.2" y="107.8">PHTR</text>
<text x="178.2" y="110.3">OUT</text>
<text x="246.8" y="119.2">PHTR</text>
<text x="246.8" y="116.7">OUT</text>
<text x="108.4" y="124.3">OUT</text>
<text x="73.4" y="126.9">PHTR</text>
</g>
</svg>
